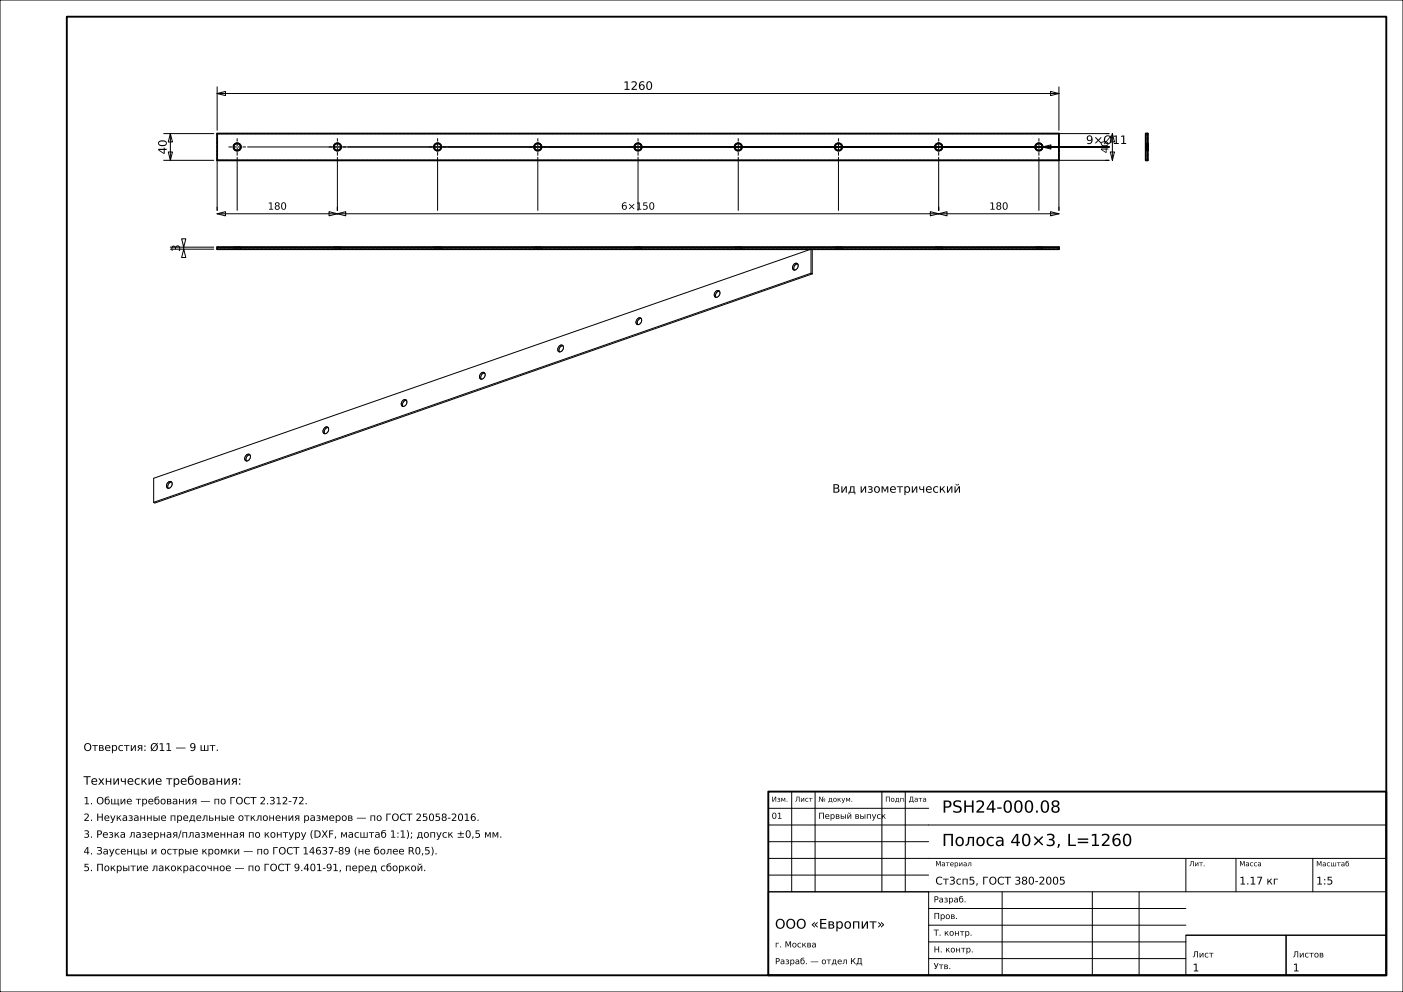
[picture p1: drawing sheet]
<svg xmlns="http://www.w3.org/2000/svg" width="420mm" height="297mm" viewBox="0 0 420 297" stroke-linecap="round" stroke-linejoin="round" font-family="sans-serif">
<g fill="none" stroke="#000" stroke-width=".3">
<path d="M0 0h420v297h-420zM49 40h15M51 40l.6 2.5h-1.2zM51 40v8M65 28l2.5-.6v1.2zM65 26v13M65 28h252M314.5 27.4l2.5 .6-2.5 .6zM317 26v13M317 40h15M333 40l.6 2.5h-1.2zM333 40v8"/>
<path d="M49 48h15M50.4 45.5h1.2l-.6 2.5zM65 48v15M71 47.1v15.9M74.1 44h257.9M101 47.1v15.9M131 47.1v15.9M161 47.1v15.9M191 47.1v15.9M221 47.1v15.9M251 47.1v15.9M281 47.1v15.9"/>
<path d="M311 47.1v15.9M312.1 44l2.5-.6v1.2zM332 48h-15v15M332.4 45.5h1.2l-.6 2.5zM51 74.6h13M51 74h13M54.4 71.5h1.2l-.6 2.5zM55 74.6l.6 2.5h-1.2zM55 74v.6M65 64l2.5-.6v1.2zM65 64h252M98.5 63.4l2.5 .6-2.5 .6z"/>
<path d="M101 64l2.5-.6v1.2zM237.7 79.1a.76 .76 0 0 1 1.1-.1 .76 .76 0 0 1 0 1.1 .79 .79 0 0 1-.8 .8 .79 .79 0 0 1-.8-.8zM238.8 79a1.28 1.28 0 0 0-1 1.9M242.8 74.6l.4 .2v7.2M242.8 74.6v7.2M242.8 74.6l-196.8 68.6v7.2M278.5 63.4l2.5 .6-2.5 .6zM281 64l2.5-.6v1.2zM314.5 63.4l2.5 .6-2.5 .6zM190.8 95.5a.76 .76 0 0 1 1.1-.2 .76 .76 0 0 1 .1 1.1 .79 .79 0 0 1-.8 .8 .79 .79 0 0 1-.8-.8zM191.9 95.3a1.28 1.28 0 0 0-1 1.9M214.2 87.3a.76 .76 0 0 1 1.2-.2 .76 .76 0 0 1 0 1.2 .79 .79 0 0 1-.8 .8 .79 .79 0 0 1-.8-.9z"/>
<path d="M215.4 87.2a1.28 1.28 0 0 0-1.1 1.8M242.8 81.8l.4 .2M242.8 81.8l-196.8 68.6M243.2 82l-196.8 68.6-.4-.2M120.5 120a.76 .76 0 0 1 1.2-.2 .76 .76 0 0 1 0 1.1 .79 .79 0 0 1-.8 .8 .79 .79 0 0 1-.8-.8zM121.7 119.8a1.28 1.28 0 0 0-1.1 1.9M144 111.8a.76 .76 0 0 1 1.1-.2 .76 .76 0 0 1 0 1.2 .79 .79 0 0 1-.8 .8 .79 .79 0 0 1-.8-.9zM145.1 111.7a1.28 1.28 0 0 0-1 1.8M167.4 103.6a.76 .76 0 0 1 1.1-.1 .76 .76 0 0 1 0 1.1 .79 .79 0 0 1-.8 .8 .79 .79 0 0 1-.7-.8zM168.5 103.5a1.28 1.28 0 0 0-1 1.9M73.7 136.3a.76 .76 0 0 1 1.1-.2 .76 .76 0 0 1 0 1.2 .79 .79 0 0 1-.8 .8 .79 .79 0 0 1-.7-.9zM74.8 136.2a1.28 1.28 0 0 0-1 1.8"/>
<path d="M97.1 128.1a.76 .76 0 0 1 1.1-.1 .76 .76 0 0 1 .1 1.1 .79 .79 0 0 1-.8 .8 .79 .79 0 0 1-.8-.8zM98.2 128a1.28 1.28 0 0 0-1 1.9M50.3 144.5a.76 .76 0 0 1 1.1-.2 .76 .76 0 0 1 0 1.1 .79 .79 0 0 1-.8 .8 .79 .79 0 0 1-.8-.8zM51.4 144.3a1.28 1.28 0 0 0-1 1.9M237 237v30M244 237v30M264 237v30M271 237v30M230 257h185M230 252h48M230 247h185M230 242h48"/>
<path d="M355 257v10M370 257v10M393 257v10M230 267h48v25h-48zM230 267h185M230 262h48M278 277h77M278 272h77M300 267v25M327 267v25M341 267v25M278 287h77"/>
<path d="M278 282h77M355 280h30v12h-30zM355 280h60M385 280h30v12h-30z"/>
</g>
<g fill="none" stroke="#000" stroke-width=".56">
<path d="M20 5h395v287h-395zM65 40h252v8h-252zM343 40h.6v8h-.6zM65 74h252v.6h-252zM230 237h185v55h-185z"/>
<circle cx="71" cy="44" r="1.1"/>
<circle cx="101" cy="44" r="1.1"/>
<circle cx="131" cy="44" r="1.1"/>
<circle cx="161" cy="44" r="1.1"/>
<circle cx="191" cy="44" r="1.1"/>
<circle cx="221" cy="44" r="1.1"/>
<circle cx="251" cy="44" r="1.1"/>
<circle cx="281" cy="44" r="1.1"/>
<circle cx="311" cy="44" r="1.1"/>
</g>
<g fill="none" stroke="#000" stroke-width=".3" stroke-dasharray=".7 .5" stroke-linecap="butt">
<path d="M65 40h252M317 40v8M343 40v8M343.6 40h-.6M65 48v-8M65 48h252M69.9 44l.1-.4M70 43.6l.1-.3M70 44.4l-.1-.4M70.1 43.3l.3-.2M70.1 44.7l-.1-.3M70.4 43.1l.3-.2"/>
<path d="M70.4 44.9l-.3-.2M70.7 42.9h.4M70.7 45.1l-.3-.2M71.1 42.9l.3 .1M71.1 45.1h-.4M71.4 43l.3 .2M71.4 45l-.3 .1M71.7 43.2l.3 .3M71.7 44.8l-.3 .2M72 43.5l.1 .3M72 44.5l-.3 .3M72.1 43.8v.4"/>
<path d="M72.1 44.2l-.1 .3M99.9 44l.1-.4M100 43.6l.1-.3M100 44.4l-.1-.4M100.1 43.3l.3-.2M100.1 44.7l-.1-.3M100.4 43.1l.3-.2M100.4 44.9l-.3-.2M100.7 42.9h.4M100.7 45.1l-.3-.2M101.1 42.9l.3 .1M101.1 45.1h-.4"/>
<path d="M101.4 43l.3 .2M101.4 45l-.3 .1M101.7 43.2l.3 .3M101.7 44.8l-.3 .2M102 43.5l.1 .3M102 44.5l-.3 .3M102.1 43.8v.4M102.1 44.2l-.1 .3M129.9 44l.1-.4M130 43.6l.1-.3M130 44.4l-.1-.4M130.1 43.3l.3-.2"/>
<path d="M130.1 44.7l-.1-.3M130.4 43.1l.3-.2M130.4 44.9l-.3-.2M130.7 42.9h.4M130.7 45.1l-.3-.2M131.1 42.9l.3 .1M131.1 45.1h-.4M131.4 43l.3 .2M131.4 45l-.3 .1M131.7 43.2l.3 .3M131.7 44.8l-.3 .2M132 43.5l.1 .3"/>
<path d="M132 44.5l-.3 .3M132.1 43.8v.4M132.1 44.2l-.1 .3M159.9 44l.1-.4M160 43.6l.1-.3M160 44.4l-.1-.4M160.1 43.3l.3-.2M160.1 44.7l-.1-.3M160.4 43.1l.3-.2M160.4 44.9l-.3-.2M160.7 42.9h.4M160.7 45.1l-.3-.2"/>
<path d="M161.1 42.9l.3 .1M161.1 45.1h-.4M161.4 43l.3 .2M161.4 45l-.3 .1M161.7 43.2l.3 .3M161.7 44.8l-.3 .2M162 43.5l.1 .3M162 44.5l-.3 .3M162.1 43.8v.4M162.1 44.2l-.1 .3M189.9 44l.1-.4M190 43.6l.1-.3"/>
<path d="M190 44.4l-.1-.4M190.1 43.3l.3-.2M190.1 44.7l-.1-.3M190.4 43.1l.3-.2M190.4 44.9l-.3-.2M190.7 42.9h.4M190.7 45.1l-.3-.2M191.1 42.9l.3 .1M191.1 45.1h-.4M191.4 43l.3 .2M191.4 45l-.3 .1M191.7 43.2l.3 .3"/>
<path d="M191.7 44.8l-.3 .2M192 43.5l.1 .3M192 44.5l-.3 .3M192.1 43.8v.4M192.1 44.2l-.1 .3M219.9 44l.1-.4M220 43.6l.1-.3M220 44.4l-.1-.4M220.1 43.3l.3-.2M220.1 44.7l-.1-.3M220.4 43.1l.3-.2M220.4 44.9l-.3-.2"/>
<path d="M220.7 42.9h.4M220.7 45.1l-.3-.2M221.1 42.9l.3 .1M221.1 45.1h-.4M221.4 43l.3 .2M221.4 45l-.3 .1M221.7 43.2l.3 .3M221.7 44.8l-.3 .2M222 43.5l.1 .3M222 44.5l-.3 .3M222.1 43.8v.4M222.1 44.2l-.1 .3"/>
<path d="M249.9 44l.1-.4M250 43.6l.1-.3M250 44.4l-.1-.4M250.1 43.3l.3-.2M250.1 44.7l-.1-.3M250.4 43.1l.3-.2M250.4 44.9l-.3-.2M250.7 42.9h.4M250.7 45.1l-.3-.2M251.1 42.9l.3 .1M251.1 45.1h-.4M251.4 43l.3 .2"/>
<path d="M251.4 45l-.3 .1M251.7 43.2l.3 .3M251.7 44.8l-.3 .2M252 43.5l.1 .3M252 44.5l-.3 .3M252.1 43.8v.4M252.1 44.2l-.1 .3M279.9 44l.1-.4M280 43.6l.1-.3M280 44.4l-.1-.4M280.1 43.3l.3-.2M280.1 44.7l-.1-.3"/>
<path d="M280.4 43.1l.3-.2M280.4 44.9l-.3-.2M280.7 42.9h.4M280.7 45.1l-.3-.2M281.1 42.9l.3 .1M281.1 45.1h-.4M281.4 43l.3 .2M281.4 45l-.3 .1M281.7 43.2l.3 .3M281.7 44.8l-.3 .2M282 43.5l.1 .3M282 44.5l-.3 .3"/>
<path d="M282.1 43.8v.4M282.1 44.2l-.1 .3M309.9 44l.1-.4M310 43.6l.1-.3M310 44.4l-.1-.4M310.1 43.3l.3-.2M310.1 44.7l-.1-.3M310.4 43.1l.3-.2M310.4 44.9l-.3-.2M310.7 42.9h.4M310.7 45.1l-.3-.2M311.1 42.9l.3 .1"/>
<path d="M311.1 45.1h-.4M311.4 43l.3 .2M311.4 45l-.3 .1M311.7 43.2l.3 .3M311.7 44.8l-.3 .2M312 43.5l.1 .3M312 44.5l-.3 .3M312.1 43.8v.4M312.1 44.2l-.1 .3M343 44v.1M343 44.1v.1M343 44.2v.2"/>
<path d="M343 44.4v.1M343 44.5v.1M343 44.6v.1M343 44.7v.1M343 44.8v.1M343 44.9v.1M343 45v.1M343 45.1v-.1M343 45v-.1M343 44.9v-.2M343 44.7v-.2M343 44.5v-.3"/>
<path d="M343 44.2v-.2M343 44v-.2M343 43.8v-.3M343 43.5v-.2M343 43.3v-.2M343 43.1v-.1M343 43v-.1M343 42.9v.1M343 43v.1M343 43.1v.1M343 43.2v.1M343 43.3v.1"/>
<path d="M343 43.4v.1M343 43.5v.1M343 43.6v.2M343 43.8v.1M343 43.9v.1M343 48h.6M343.6 44v-.1M343.6 43.9v-.1M343.6 43.8v-.2M343.6 43.6v-.1M343.6 43.5v-.1M343.6 43.4v-.1"/>
<path d="M343.6 43.3v-.1M343.6 43.2v-.1M343.6 43.1v-.1M343.6 43v-.1M343.6 42.9v.1M343.6 43v.1M343.6 43.1v.2M343.6 43.3v.2M343.6 43.5v.3M343.6 43.8v.2M343.6 44v.2M343.6 44.2v.3"/>
<path d="M343.6 44.5v.2M343.6 44.7v.2M343.6 44.9v.1M343.6 45v.1M343.6 45.1v-.1M343.6 45v-.1M343.6 44.9v-.1M343.6 44.8v-.1M343.6 44.7v-.1M343.6 44.6v-.1M343.6 44.5v-.1M343.6 44.4v-.2"/>
<path d="M343.6 44.2v-.1M343.6 44.1v-.1M343.6 48v-8M65 74h252M65 74.6v-.6M69.9 74h.1M69.9 74.6h.1M70 74h-.1M70 74h.1M70 74.6h-.1M70 74.6h.1M70.1 74h-.1"/>
<path d="M70.1 74h.2M70.1 74.6h-.1M70.1 74.6h.2M70.3 74h-.2M70.3 74h.2M70.3 74.6h-.2M70.3 74.6h.2M70.5 74h-.2M70.5 74h.3M70.5 74.6h-.2M70.5 74.6h.3M70.8 74h-.3"/>
<path d="M70.8 74h.2M70.8 74.6h-.3M70.8 74.6h.2M71 74h-.2M71 74h.2M71 74.6h-.2M71 74.6h.2M71.2 74h-.2M71.2 74h.3M71.2 74.6h-.2M71.2 74.6h.3M71.5 74h-.3"/>
<path d="M71.5 74h.2M71.5 74.6h-.3M71.5 74.6h.2M71.7 74h-.2M71.7 74h.2M71.7 74.6h-.2M71.7 74.6h.2M71.9 74h-.2M71.9 74h.1M71.9 74.6h-.2M71.9 74.6h.1M72 74h-.1"/>
<path d="M72 74h.1M72 74.6h-.1M72 74.6h.1M72.1 74h-.1M72.1 74.6h-.1M72.1 74.6v-.6M99.9 74h.1M99.9 74.6h.1M100 74h-.1M100 74h.1M100 74.6h-.1M100 74.6h.1"/>
<path d="M100.1 74h-.1M100.1 74h.2M100.1 74.6h-.1M100.1 74.6h.2M100.3 74h-.2M100.3 74h.2M100.3 74.6h-.2M100.3 74.6h.2M100.5 74h-.2M100.5 74h.3M100.5 74.6h-.2M100.5 74.6h.3"/>
<path d="M100.8 74h-.3M100.8 74h.2M100.8 74.6h-.3M100.8 74.6h.2M101 74h-.2M101 74h.2M101 74.6h-.2M101 74.6h.2M101.2 74h-.2M101.2 74h.3M101.2 74.6h-.2M101.2 74.6h.3"/>
<path d="M101.5 74h-.3M101.5 74h.2M101.5 74.6h-.3M101.5 74.6h.2M101.7 74h-.2M101.7 74h.2M101.7 74.6h-.2M101.7 74.6h.2M101.9 74h-.2M101.9 74h.1M101.9 74.6h-.2M101.9 74.6h.1"/>
<path d="M102 74h-.1M102 74h.1M102 74.6h-.1M102 74.6h.1M102.1 74h-.1M102.1 74.6h-.1M102.1 74.6v-.6M129.9 74h.1M129.9 74.6h.1M130 74h-.1M130 74h.1M130 74.6h-.1"/>
<path d="M130 74.6h.1M130.1 74h-.1M130.1 74h.2M130.1 74.6h-.1M130.1 74.6h.2M130.3 74h-.2M130.3 74h.2M130.3 74.6h-.2M130.3 74.6h.2M130.5 74h-.2M130.5 74h.3M130.5 74.6h-.2"/>
<path d="M130.5 74.6h.3M130.8 74h-.3M130.8 74h.2M130.8 74.6h-.3M130.8 74.6h.2M131 74h-.2M131 74h.2M131 74.6h-.2M131 74.6h.2M131.2 74h-.2M131.2 74h.3M131.2 74.6h-.2"/>
<path d="M131.2 74.6h.3M131.5 74h-.3M131.5 74h.2M131.5 74.6h-.3M131.5 74.6h.2M131.7 74h-.2M131.7 74h.2M131.7 74.6h-.2M131.7 74.6h.2M131.9 74h-.2M131.9 74h.1M131.9 74.6h-.2"/>
<path d="M131.9 74.6h.1M132 74h-.1M132 74h.1M132 74.6h-.1M132 74.6h.1M132.1 74h-.1M132.1 74.6h-.1M132.1 74.6v-.6M159.9 74h.1M159.9 74.6h.1M160 74h-.1M160 74h.1"/>
<path d="M160 74.6h-.1M160 74.6h.1M160.1 74h-.1M160.1 74h.2M160.1 74.6h-.1M160.1 74.6h.2M160.3 74h-.2M160.3 74h.2M160.3 74.6h-.2M160.3 74.6h.2M160.5 74h-.2M160.5 74h.3"/>
<path d="M160.5 74.6h-.2M160.5 74.6h.3M160.8 74h-.3M160.8 74h.2M160.8 74.6h-.3M160.8 74.6h.2M161 74h-.2M161 74h.2M161 74.6h-.2M161 74.6h.2M161.2 74h-.2M161.2 74h.3"/>
<path d="M161.2 74.6h-.2M161.2 74.6h.3M161.5 74h-.3M161.5 74h.2M161.5 74.6h-.3M161.5 74.6h.2M161.7 74h-.2M161.7 74h.2M161.7 74.6h-.2M161.7 74.6h.2M161.9 74h-.2M161.9 74h.1"/>
<path d="M161.9 74.6h-.2M161.9 74.6h.1M162 74h-.1M162 74h.1M162 74.6h-.1M162 74.6h.1M162.1 74h-.1M162.1 74.6h-.1M162.1 74.6v-.6M189.9 74h.1M189.9 74.6h.1M190 74h-.1"/>
<path d="M190 74h.1M190 74.6h-.1M190 74.6h.1M190.1 74h-.1M190.1 74h.2M190.1 74.6h-.1M190.1 74.6h.2M190.3 74h-.2M190.3 74h.2M190.3 74.6h-.2M190.3 74.6h.2M190.5 74h-.2"/>
<path d="M190.5 74h.3M190.5 74.6h-.2M190.5 74.6h.3M190.8 74h-.3M190.8 74h.2M190.8 74.6h-.3M190.8 74.6h.2M191 74h-.2M191 74h.2M191 74.6h-.2M191 74.6h.2M191.2 74h-.2"/>
<path d="M191.2 74h.3M191.2 74.6h-.2M191.2 74.6h.3M191.5 74h-.3M191.5 74h.2M191.5 74.6h-.3M191.5 74.6h.2M191.7 74h-.2M191.7 74h.2M191.7 74.6h-.2M191.7 74.6h.2M191.9 74h-.2"/>
<path d="M191.9 74h.1M191.9 74.6h-.2M191.9 74.6h.1M192 74h-.1M192 74h.1M192 74.6h-.1M192 74.6h.1M192.1 74h-.1M192.1 74.6h-.1M192.1 74.6v-.6M219.9 74h.1M219.9 74.6h.1"/>
<path d="M220 74h-.1M220 74h.1M220 74.6h-.1M220 74.6h.1M220.1 74h-.1M220.1 74h.2M220.1 74.6h-.1M220.1 74.6h.2M220.3 74h-.2M220.3 74h.2M220.3 74.6h-.2M220.3 74.6h.2"/>
<path d="M220.5 74h-.2M220.5 74h.3M220.5 74.6h-.2M220.5 74.6h.3M220.8 74h-.3M220.8 74h.2M220.8 74.6h-.3M220.8 74.6h.2M221 74h-.2M221 74h.2M221 74.6h-.2M221 74.6h.2"/>
<path d="M221.2 74h-.2M221.2 74h.3M221.2 74.6h-.2M221.2 74.6h.3M221.5 74h-.3M221.5 74h.2M221.5 74.6h-.3M221.5 74.6h.2M221.7 74h-.2M221.7 74h.2M221.7 74.6h-.2M221.7 74.6h.2"/>
<path d="M221.9 74h-.2M221.9 74h.1M221.9 74.6h-.2M221.9 74.6h.1M222 74h-.1M222 74h.1M222 74.6h-.1M222 74.6h.1M222.1 74h-.1M222.1 74.6h-.1M222.1 74.6v-.6M249.9 74h.1"/>
<path d="M249.9 74.6h.1M250 74h-.1M250 74h.1M250 74.6h-.1M250 74.6h.1M250.1 74h-.1M250.1 74h.2M250.1 74.6h-.1M250.1 74.6h.2M250.3 74h-.2M250.3 74h.2M250.3 74.6h-.2"/>
<path d="M250.3 74.6h.2M250.5 74h-.2M250.5 74h.3M250.5 74.6h-.2M250.5 74.6h.3M250.8 74h-.3M250.8 74h.2M250.8 74.6h-.3M250.8 74.6h.2M251 74h-.2M251 74h.2M251 74.6h-.2"/>
<path d="M251 74.6h.2M251.2 74h-.2M251.2 74h.3M251.2 74.6h-.2M251.2 74.6h.3M251.5 74h-.3M251.5 74h.2M251.5 74.6h-.3M251.5 74.6h.2M251.7 74h-.2M251.7 74h.2M251.7 74.6h-.2"/>
<path d="M251.7 74.6h.2M251.9 74h-.2M251.9 74h.1M251.9 74.6h-.2M251.9 74.6h.1M252 74h-.1M252 74h.1M252 74.6h-.1M252 74.6h.1M252.1 74h-.1M252.1 74.6h-.1M252.1 74.6v-.6"/>
<path d="M279.9 74h.1M279.9 74.6h.1M280 74h-.1M280 74h.1M280 74.6h-.1M280 74.6h.1M280.1 74h-.1M280.1 74h.2M280.1 74.6h-.1M280.1 74.6h.2M280.3 74h-.2M280.3 74h.2"/>
<path d="M280.3 74.6h-.2M280.3 74.6h.2M280.5 74h-.2M280.5 74h.3M280.5 74.6h-.2M280.5 74.6h.3M280.8 74h-.3M280.8 74h.2M280.8 74.6h-.3M280.8 74.6h.2M281 74h-.2M281 74h.2"/>
<path d="M281 74.6h-.2M281 74.6h.2M281.2 74h-.2M281.2 74h.3M281.2 74.6h-.2M281.2 74.6h.3M281.5 74h-.3M281.5 74h.2M281.5 74.6h-.3M281.5 74.6h.2M281.7 74h-.2M281.7 74h.2"/>
<path d="M281.7 74.6h-.2M281.7 74.6h.2M281.9 74h-.2M281.9 74h.1M281.9 74.6h-.2M281.9 74.6h.1M282 74h-.1M282 74h.1M282 74.6h-.1M282 74.6h.1M282.1 74h-.1M282.1 74.6h-.1"/>
<path d="M282.1 74.6v-.6M309.9 74h.1M309.9 74.6h.1M310 74h-.1M310 74h.1M310 74.6h-.1M310 74.6h.1M310.1 74h-.1M310.1 74h.2M310.1 74.6h-.1M310.1 74.6h.2M310.3 74h-.2"/>
<path d="M310.3 74h.2M310.3 74.6h-.2M310.3 74.6h.2M310.5 74h-.2M310.5 74h.3M310.5 74.6h-.2M310.5 74.6h.3M310.8 74h-.3M310.8 74h.2M310.8 74.6h-.3M310.8 74.6h.2M311 74h-.2"/>
<path d="M311 74h.2M311 74.6h-.2M311 74.6h.2M311.2 74h-.2M311.2 74h.3M311.2 74.6h-.2M311.2 74.6h.3M311.5 74h-.3M311.5 74h.2M311.5 74.6h-.3M311.5 74.6h.2M311.7 74h-.2"/>
<path d="M311.7 74h.2M311.7 74.6h-.2M311.7 74.6h.2M311.9 74h-.2M311.9 74h.1M311.9 74.6h-.2M311.9 74.6h.1M312 74h-.1M312 74h.1M312 74.6h-.1M312 74.6h.1M312.1 74h-.1"/>
<path d="M312.1 74.6h-.1M312.1 74.6v-.6M317 74v.6M317 74.6h-252"/>
</g>
<g fill="none" stroke="#000" stroke-width=".3" stroke-dasharray="1.1 .4" stroke-linecap="butt">
<path d="M68.4 44h5.2M71 46.6v-5.2M98.4 44h5.2M101 46.6v-5.2M128.4 44h5.2M131 46.6v-5.2M158.4 44h5.2M161 46.6v-5.2M188.4 44h5.2M191 46.6v-5.2M218.4 44h5.2M221 46.6v-5.2"/>
<path d="M248.4 44h5.2M251 46.6v-5.2M278.4 44h5.2M281 46.6v-5.2M308.4 44h5.2M311 46.6v-5.2"/>
</g>
<g font-size="5">
<text x="282" y="243.3">PSH24-000.08</text>
<text x="282" y="253.3">Полоса 40×3, L=1260</text>
</g>
<text font-size="4" x="232" y="278">ООО «Европит»</text>
<g font-size="3.5">
<text x="186.6" y="26.9">1260</text>
<text x="49.9" y="46.2" transform="rotate(-90 49.9 46.2)">40</text>
<text x="325.1" y="43.1">9×Ø11</text>
<text x="53.9" y="75.4" transform="rotate(-90 53.9 75.4)">3</text>
<text x="249.2" y="147.5">Вид изометрический</text>
<text x="25" y="234.9">Технические требования:</text>
</g>
<g font-size="3.2">
<text x="25" y="224.8">Отверстия: Ø11 — 9 шт.</text>
<text x="280" y="264.8">Ст3сп5, ГОСТ 380-2005</text>
<text x="371" y="264.8">1.17 кг</text>
<text x="394" y="264.8">1:5</text>
<text x="357" y="290.8">1</text>
<text x="387" y="290.8">1</text>
</g>
<g font-size="3">
<text x="331.8" y="45.9" transform="rotate(-90 331.8 45.9)">40</text>
<text x="80.1" y="62.8">180</text>
<text x="185.9" y="62.8">6×150</text>
<text x="296.1" y="62.8">180</text>
<text x="25" y="240.8">1. Общие требования — по ГОСТ 2.312-72.</text>
<text x="25" y="245.8">2. Неуказанные предельные отклонения размеров — по ГОСТ 25058-2016.</text>
<text x="25" y="250.8">3. Резка лазерная/плазменная по контуру (DXF, масштаб 1:1); допуск ±0,5 мм.</text>
<text x="25" y="255.8">4. Заусенцы и острые кромки — по ГОСТ 14637-89 (не более R0,5).</text>
<text x="25" y="260.8">5. Покрытие лакокрасочное — по ГОСТ 9.401-91, перед сборкой.</text>
</g>
<g font-size="2.5">
<text x="231" y="245.1">01</text>
<text x="245" y="245.1">Первый выпуск</text>
<text x="279.5" y="270.2">Разраб.</text>
<text x="279.5" y="275.1">Пров.</text>
<text x="279.5" y="280.1">Т. контр.</text>
<text x="232" y="283.6">г. Москва</text>
<text x="279.5" y="285.1">Н. контр.</text>
<text x="357" y="286.6">Лист</text>
<text x="387" y="286.6">Листов</text>
<text x="232" y="288.7">Разраб. — отдел КД</text>
<text x="279.5" y="290.1">Утв.</text>
</g>
<g font-size="2.1">
<text x="231" y="240">Изм.</text>
<text x="238" y="240">Лист</text>
<text x="245" y="240">№ докум.</text>
<text x="265" y="240">Подп.</text>
<text x="272" y="240">Дата</text>
<text x="280" y="259.3">Материал</text>
<text x="356" y="259.3">Лит.</text>
<text x="371" y="259.3">Масса</text>
<text x="394" y="259.4">Масштаб</text>
</g>
</svg>
